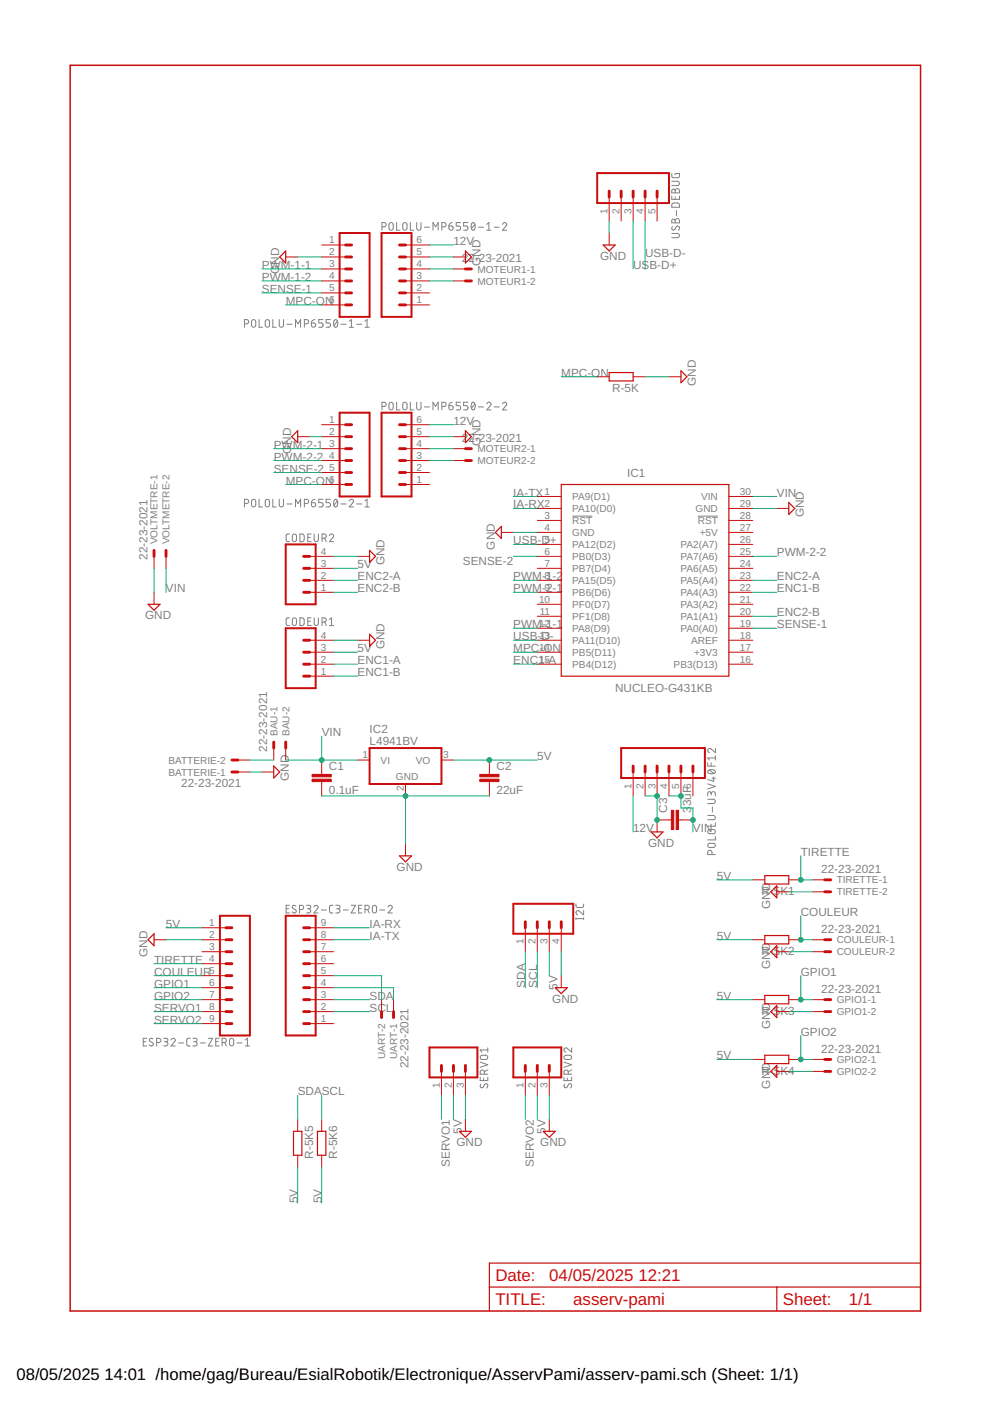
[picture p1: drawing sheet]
<svg xmlns="http://www.w3.org/2000/svg" width="210mm" height="297mm" viewBox="0 0 210 297" stroke-linecap="round" stroke-linejoin="round" font-family="sans-serif">
<g fill="none" stroke="#808080" stroke-width=".21">
<path d="M142.4 38.4h1.2a.46 .46 0 0 1 .5 .5 .46 .46 0 0 1-.5 .4h-1.2M142.4 36.8l.1 .7 .2 .2h1l.3-.2 .1-.7h-.9v.2M81 48.1h.4a.46 .46 0 0 0 .5-.5 .46 .46 0 0 0-.5-.4h-.4v1.6M82.6 47.3l.3-.1 .3 .1 .2 1.1a.46 .46 0 0 1-.5 .4 .46 .46 0 0 1-.4-.4zM84.1 47.2v1.6h.7M85.5 47.3l.3-.1 .3 .1 .2 1.1a.46 .46 0 0 1-.5 .4 .46 .46 0 0 1-.4-.4zM87 47.2v1.6h.7M88.3 47.2v1.2a.46 .46 0 0 0 .5 .4 .46 .46 0 0 0 .5-.4v-1.2M90 48.2h1.1M91.8 48.8v-1.6l.6 .9 .5-.9v1.6M93.7 48.1h.4a.46 .46 0 0 0 .5-.5 .46 .46 0 0 0-.5-.4h-.4v1.6M95.2 47.9h.5a.45 .45 0 0 1 .4 .5 .45 .45 0 0 1-.5 .4 .45 .45 0 0 1-.4-.4z"/>
<path d="M95.9 47.2l-.6 .3-.1 .4M97.6 47.2h-.9v.7h.6a.45 .45 0 0 1 .3 .5 .45 .45 0 0 1-.3 .4h-.6M99.2 47.2h-.9v.7h.5a.45 .45 0 0 1 .4 .5 .45 .45 0 0 1-.4 .4h-.5M100.1 47.3l.2-.1a.95 .95 0 0 1 0 1.6 1.02 1.02 0 0 1-.2-1.5zM100.7 47.6l-.8 .9M101.5 48.2h1M103.2 48.8h.9M103.2 47.6l.5-.4v1.6M104.8 48.2h1.1M106.5 47.6a.44 .44 0 0 1 .7-.4 .44 .44 0 0 1 .1 .7l-.8 .9h.9M142.4 49.5h1.2a.46 .46 0 0 1 .5 .4 .46 .46 0 0 1-.5 .5h-1.2M142.4 41.6v.7h1.7v-.7"/>
<path d="M142.5 46.5h.4l.3 .3a.46 .46 0 0 1 .4-.5 .46 .46 0 0 1 .5 .5v.4h-1.7zM142.5 40.2l.4-.1 .3 .3a.46 .46 0 0 1 .4-.4 .46 .46 0 0 1 .5 .4v.5h-1.7zM142.6 48l-.1 .2a.37 .37 0 0 0 .1 .5 .37 .37 0 0 0 .5-.1l.3-.5a.4 .4 0 0 1 .6 0 .4 .4 0 0 1 0 .6l-.2 .1M142.6 43.2l1.2-.1 .2 .2 .1 .6h-1.7zM143.2 40.4v.5M143.2 41.7v.6M143.2 46.8v.4M143.4 44.7v1M51.8 68.7h.5a.46 .46 0 0 0 .4-.5 .46 .46 0 0 0-.4-.4h-.5v1.6M53.4 67.9l.4-.1 .4 .2v.9a.46 .46 0 0 1-.4 .5 .46 .46 0 0 1-.5-.5zM54.9 67.8v1.6h.8M56.4 67.9l.3-.1 .4 .2v.9a.44 .44 0 0 1-.4 .5 .44 .44 0 0 1-.5-.5z"/>
<path d="M57.8 67.8v1.6h.8M59.2 67.8v1.1a.46 .46 0 0 0 .5 .5 .46 .46 0 0 0 .4-.5v-1.1M60.8 68.7h1.1M62.7 69.4v-1.6l.5 .9 .5-.9v1.6M64.5 68.7h.5a.46 .46 0 0 0 .4-.5 .46 .46 0 0 0-.4-.4h-.5v1.6M66 68.5h.6a.46 .46 0 0 1 .3 .5 .46 .46 0 0 1-.4 .4 .46 .46 0 0 1-.5-.5zM66.8 67.8l-.6 .3-.2 .4M68.5 67.8h-.9v.7h.5a.47 .47 0 0 1 .4 .4 .47 .47 0 0 1-.4 .5h-.5M70.1 67.8h-.9v.7h.5a.47 .47 0 0 1 .4 .4 .47 .47 0 0 1-.4 .5h-.5M70.9 67.9l.3-.1a.95 .95 0 0 1 0 1.6 1.04 1.04 0 0 1-.3-1.5zM71.5 68.1l-.7 .9M72.3 68.7h1.1"/>
<path d="M74 69.4h1M74 68.1l.5-.3v1.6M75.6 68.7h1.1M77.4 69.4h.9M77.4 68.1l.4-.3v1.6M81 86.2h.4a.46 .46 0 0 0 .5-.5 .46 .46 0 0 0-.5-.4h-.4v1.6M82.6 85.4l.3-.1 .3 .1 .2 1.1a.46 .46 0 0 1-.5 .4 .46 .46 0 0 1-.4-.4zM84.1 85.3v1.6h.7M85.5 85.4l.3-.1 .3 .1 .2 1.1a.46 .46 0 0 1-.5 .4 .46 .46 0 0 1-.4-.4zM87 85.3v1.6h.7M88.3 85.3v1.2a.46 .46 0 0 0 .5 .4 .46 .46 0 0 0 .5-.4v-1.2M90 86.3h1.1"/>
<path d="M91.8 86.9v-1.6l.6 .9 .5-.9v1.6M93.7 86.2h.4a.46 .46 0 0 0 .5-.5 .46 .46 0 0 0-.5-.4h-.4v1.6M95.2 86h.5a.45 .45 0 0 1 .4 .5 .45 .45 0 0 1-.5 .4 .45 .45 0 0 1-.4-.4zM95.9 85.3l-.6 .3-.1 .4M97.6 85.3h-.9v.7h.6a.46 .46 0 0 1 .4 .5 .46 .46 0 0 1-.4 .4h-.6M99.2 85.3h-.9v.7h.5a.46 .46 0 0 1 .4 .5 .46 .46 0 0 1-.4 .4h-.5M100.1 85.4l.2-.1a.95 .95 0 0 1 0 1.6 1.04 1.04 0 0 1-.2-1.5zM100.7 85.6l-.8 1M101.5 86.3h1M103.2 85.6a.44 .44 0 0 1 .6-.3 .44 .44 0 0 1 .2 .7l-.8 .9h.9M104.8 86.3h1.1M106.5 85.6a.44 .44 0 0 1 .7-.3 .44 .44 0 0 1 .1 .7l-.8 .9h.9"/>
<path d="M51.8 106.8h.5a.46 .46 0 0 0 .4-.5 .46 .46 0 0 0-.4-.4h-.5v1.6M53.4 106l.4-.1 .3 .1 .1 1a.46 .46 0 0 1-.4 .5 .46 .46 0 0 1-.5-.5zM54.9 105.9v1.6h.8M56.4 106l.3-.1 .3 .1 .1 1a.44 .44 0 0 1-.4 .5 .44 .44 0 0 1-.5-.5zM57.8 105.9v1.6h.8M59.2 105.9v1.1a.46 .46 0 0 0 .5 .5 .46 .46 0 0 0 .4-.5v-1.1M60.8 106.8h1.1M61.4 113.2h-.5l-.2 .4v1l.3 .3h.4M62.1 113.3l.3-.1 .3 .1 .2 1.1a.44 .44 0 0 1-.5 .5 .44 .44 0 0 1-.4-.5zM62.7 107.5v-1.6l.5 .9 .5-.9v1.6M63.6 113.2l.6 .1 .3 .2v.9l-.3 .4-.6 .1zM64.5 106.8h.5a.46 .46 0 0 0 .4-.5 .46 .46 0 0 0-.4-.4h-.5v1.6"/>
<path d="M65.3 113.9h.5M66 113.2h-.7v1.7h.7M66 106.6h.6a.46 .46 0 0 1 .3 .5 .46 .46 0 0 1-.5 .4 .46 .46 0 0 1-.4-.5zM66.6 113.2v1.2a.44 .44 0 0 0 .5 .5 .44 .44 0 0 0 .4-.5v-1.2M66.8 105.9l-.6 .3-.2 .4M68.3 114.1h.4a.46 .46 0 0 0 .5-.4 .46 .46 0 0 0-.5-.5h-.4v1.7M68.5 105.9h-.9v.7h.5a.46 .46 0 0 1 .4 .4 .46 .46 0 0 1-.4 .5h-.5M68.8 114.1l.4 .8M69.8 113.6a.45 .45 0 0 1 .7-.4 .45 .45 0 0 1 .1 .7l-.8 1h.9M70.1 105.9h-.9v.7h.5a.46 .46 0 0 1 .4 .4 .46 .46 0 0 1-.4 .5h-.5M70.9 106l.1-.1a.8 .8 0 0 1 .7 .5 .8 .8 0 0 1-.2 .9l-.3 .2a1.04 1.04 0 0 1-.3-1.5zM71.5 106.2l-.7 .9"/>
<path d="M72.3 106.8h1.1M74 106.2a.45 .45 0 0 1 .7-.3 .45 .45 0 0 1 .1 .7l-.8 .9h1M75.6 106.8h1.1M77.4 106.2l.4-.3v1.6M77.4 107.5h.9M121.3 109.4h4.3M147.9 109.4h4.3M61.4 131h-.5l-.2 .4v1l.2 .2h.5M62.1 131.1l.3-.1 .3 .1 .2 1.1a.44 .44 0 0 1-.5 .4 .44 .44 0 0 1-.4-.4zM63.6 131h.6l.3 .3v.9l-.3 .4h-.6zM65.3 131.7h.5M66 131h-.7v1.6h.7"/>
<path d="M66.6 131v1.2a.44 .44 0 0 0 .5 .4 .44 .44 0 0 0 .4-.4v-1.2M68.3 131.9h.4a.44 .44 0 0 0 .5-.5 .44 .44 0 0 0-.5-.4h-.4v1.6M68.8 131.9l.4 .7M69.8 132.6h.9M69.8 131.4l.5-.4v1.6M151.7 158.7v.9l-.9-.8a.44 .44 0 0 0-.7 .1 .44 .44 0 0 0 .3 .7M150.1 172.9h1.1a.46 .46 0 0 1 .5 .4 .46 .46 0 0 1-.5 .5h-1.1M150.1 169.5h1.1a.46 .46 0 0 1 .5 .4 .46 .46 0 0 1-.5 .5h-1.1M150.1 161.7v.7h1.6M150.1 166.2l1.6 .5-1.6 .6M150.2 163.4a1.02 1.02 0 0 1 1.5 .2 .97 .97 0 0 1-1.6 0zM150.2 178.9l1-.1a.44 .44 0 0 1 .5 .4 .44 .44 0 0 1-.5 .5l-1-.1-.1-.4z"/>
<path d="M150.2 176l1-.1a.44 .44 0 0 1 .5 .4 .44 .44 0 0 1-.5 .5l-1-.2-.1-.3zM150.4 163.3l.9 .7M150.8 168.3a.46 .46 0 0 1 .4-.4 .46 .46 0 0 1 .5 .4v.4M150.8 168.6v-.4a.36 .36 0 0 0-.4-.3 .36 .36 0 0 0-.3 .3v.5M150.8 161.7v.7M151 165h.7M151 171.1v1.1M151.3 164.7v.9l-1.2-.3M151.7 177.4v.7h-1.6M151.7 160.2v.9M151.7 174.4v.8h-1.6M151.7 160.7h-1.6l.3 .4"/>
<path d="M60.7 192.7h.5M61.4 191.9h-.7v1.7h.7M62.7 192.1l-.4-.2-.3 .4v.2l.6 .4a.38 .38 0 0 1 .2 .5 .38 .38 0 0 1-.5 .1l-.4-.2M63.5 192.8h.4a.46 .46 0 0 0 .5-.4 .46 .46 0 0 0-.5-.5h-.4v1.7M65 191.9h.5a.36 .36 0 0 1 .4 .4 .36 .36 0 0 1-.4 .4h-.3M65.4 192.7a.46 .46 0 0 1 .5 .4 .46 .46 0 0 1-.5 .5h-.4M66.5 192.3a.44 .44 0 0 1 .7-.3 .44 .44 0 0 1 .1 .7l-.8 .9h1M68.1 192.9h1.1M70.6 191.9l-.6 .1-.1 .3v1.1l.2 .1 .5 .1M71.2 191.9h.5a.36 .36 0 0 1 .4 .4 .36 .36 0 0 1-.4 .4h-.3M71.6 192.7a.46 .46 0 0 1 .5 .4 .46 .46 0 0 1-.5 .5h-.4M72.8 192.9h1.1"/>
<path d="M74.5 191.9h.9l-.9 1.7h.9M76 192.7h.6M76.8 191.9h-.8v1.7h.8M77.4 192.8h.5a.46 .46 0 0 0 .4-.4 .46 .46 0 0 0-.4-.5h-.5v1.7M77.9 192.8l.4 .8M79.1 192.1l.3-.2 .4 .3v.9a.44 .44 0 0 1-.4 .5 .44 .44 0 0 1-.4-.5zM80.5 192.9h1.1M82.3 192.3a.44 .44 0 0 1 .6-.3 .44 .44 0 0 1 .1 .7l-.7 .9h.9M122.1 191.7l.1 .5 .3 .2h1l.2-.2v-.5M122.1 194.8h1.6M122.1 194.6v.3M123.7 193.1v.9l-.9-.8a.44 .44 0 0 0-.7 .1 .44 .44 0 0 0 .4 .7"/>
<path d="M123.7 194.6v.3M151 181.2v-.5a.46 .46 0 0 0-.5-.4 .46 .46 0 0 0-.4 .4v.5h1.6M30.4 220.9h.5M31.1 220.1h-.7v1.7h.7M32.4 220.3l-.5-.1-.2 .3v.2l.6 .4a.4 .4 0 0 1 .1 .6 .4 .4 0 0 1-.6 0l-.2-.2M33.2 221h.5a.46 .46 0 0 0 .4-.4 .46 .46 0 0 0-.4-.5h-.5v1.7M34.7 220.1h.5a.36 .36 0 0 1 .4 .4 .36 .36 0 0 1-.4 .4h-.3M35.2 220.9a.46 .46 0 0 1 .4 .4 .46 .46 0 0 1-.4 .5h-.5M36.3 220.5a.44 .44 0 0 1 .6-.3 .44 .44 0 0 1 .1 .7l-.7 .9h.9M37.8 221.1h1.1M40.3 220.1l-.5 .1-.2 .3 .1 1.2 .6 .1M40.9 220.1h.5a.36 .36 0 0 1 .4 .4 .36 .36 0 0 1-.4 .4h-.3"/>
<path d="M41.3 220.9a.46 .46 0 0 1 .5 .4 .46 .46 0 0 1-.5 .5h-.4M42.5 221.1h1.1M44.2 220.1h.9l-.9 1.7h.9M45.7 220.9h.6M46.5 220.1h-.8v1.7h.8M47.1 221h.5a.46 .46 0 0 0 .4-.4 .46 .46 0 0 0-.4-.5h-.5v1.7M47.6 221l.4 .8M48.8 220.3l.3-.2 .3 .2 .2 1a.44 .44 0 0 1-.5 .5 .44 .44 0 0 1-.4-.5zM50.2 221.1h1.1M52 221.8h.9M52 220.5l.5-.4v1.7M101.8 228.4v.7h1.6v-.7"/>
<path d="M101.8 225.2l1.6 .5-1.6 .6M101.9 229.9a.41 .41 0 0 0-.1 .5 .41 .41 0 0 0 .6 .1l.3-.5a.38 .38 0 0 1 .6-.2 .38 .38 0 0 1 .1 .5l-.2 .4M101.9 223.9l1.1-.2a.46 .46 0 0 1 .4 .5 .46 .46 0 0 1-.4 .4l-1.1-.1-.1-.3zM102.5 228.6v.5M102.7 227.8v-.5a.44 .44 0 0 0-.4-.5 .44 .44 0 0 0-.5 .5v.5h1.6M103.4 222.2v.9M103.4 226.8l-.7 .4M103.4 222.6h-1.6l.4 .5M119.6 228.4v.7h1.6v-.7M119.6 225.2l1.6 .5-1.6 .6M119.7 229.9l-.1 .4 .3 .3 .3-.1 .3-.5a.38 .38 0 0 1 .5-.2 .38 .38 0 0 1 .2 .5l-.2 .4M119.7 223.9l1.1-.2a.46 .46 0 0 1 .4 .5 .46 .46 0 0 1-.4 .4l-1.1-.1-.1-.3z"/>
<path d="M120.3 228.6v.5M120.5 227.8v-.5a.46 .46 0 0 0-.5-.5 .46 .46 0 0 0-.4 .5v.5h1.6M121.2 222.2v.9l-.9-.8a.45 .45 0 0 0-.7 .1 .45 .45 0 0 0 .3 .7M121.2 226.8l-.7 .4"/>
</g>
<g fill="none" stroke="#c90d0c" stroke-width=".25">
<path d="M60.6 53.2v2.6l-1.3-1.3zM98.7 53.2l1.2 1.3-1.2 1.3zM127.9 51.9h2.5l-1.2 1.3zM129.2 79h5v1.8h-5zM144.4 78.6l1.2 1.3-1.2 1.3zM63.1 91.3v2.6l-1.3-1.3zM98.7 91.3l1.2 1.3-1.2 1.3zM78.4 116.7l1.2 1.3-1.2 1.2zM106.3 111.6v2.6l-1.3-1.3zM119 102.7h35.5v40.7h-35.5zM167.2 106.5l1.3 1.3-1.3 1.3zM31.4 128.1h2.5l-1.2 1.3z"/>
<path d="M78.4 134.5l1.2 1.2-1.2 1.3zM58 162.4l1.3 1.3-1.3 1.3zM138 176.4h2.6l-1.3 1.3zM32.7 198v2.5l-1.3-1.3zM84.7 181.5h2.5l-1.2 1.2zM162.2 185.7h5v1.7h-5zM162.2 198.4h5v1.7h-5zM164.7 187.8v2.6l-1.3-1.3zM117.7 209.4h2.6l-1.3 1.3zM162.2 211.1h5v1.7h-5zM164.7 200.5v2.6l-1.3-1.3zM164.7 213.2v2.6l-1.3-1.3z"/>
<path d="M62.2 239.9h1.8v5h-1.8zM67.3 239.9h1.8v5h-1.8zM97.4 239.9h2.5l-1.2 1.2zM115.2 239.9h2.5l-1.2 1.2zM162.2 223.7h5v1.8h-5zM164.7 225.9v2.5l-1.3-1.2zM103.8 272.9h91.4M164.7 272.9v5.1M195.2 267.8h-91.4v10.2"/>
</g>
<g fill="none" stroke="#c90d0c" stroke-width=".21">
<path d="M60.6 54.5h2.5M68.2 57h5.1M68.2 59.6h5.1M68.2 54.5h5.1M68.2 51.9h5.1M86 57h5.1M86 59.6h5.1M86 54.5h5.1M86 51.9h5.1M96.1 57h2.6M96.1 59.6h2.6M96.1 54.5h2.6"/>
<path d="M129.2 41.8v5.1M129.2 49.4v2.5M131.7 41.8v5.1M134.2 41.8v5.1M136.8 41.8v5.1M139.3 41.8v5.1M68.2 64.6h5.1M68.2 62.1h5.1M86 64.6h5.1M86 62.1h5.1M126.6 79.9h2.6M134.2 79.9h2.6"/>
<path d="M141.8 79.9h2.6M63.1 92.6h2.6M68.2 95.1h5.1M68.2 97.6h5.1M68.2 92.6h5.1M68.2 90h5.1M86 95.1h5.1M86 97.6h5.1M86 92.6h5.1M86 90h5.1M96.1 95.1h2.6M96.1 97.6h2.6"/>
<path d="M96.1 92.6h2.6M32.7 118v2.5M35.2 118v2.5M65.7 118h5M68.2 102.7h5.1M68.2 100.2h5.1M75.8 118h2.6M86 102.7h5.1M86 100.2h5.1M106.3 112.9h2.5M113.9 105.3h5.1M113.9 107.8h5.1"/>
<path d="M113.9 110.3h5.1M113.9 112.9h5.1M113.9 115.4h5.1M113.9 118h5.1M154.5 105.3h5.1M154.5 107.8h5.1M154.5 110.3h5.1M154.5 112.9h5.1M154.5 115.4h5.1M154.5 118h5.1M164.7 107.8h2.5M32.7 125.6v2.5"/>
<path d="M65.7 120.5h5M65.7 123h5M65.7 125.6h5M65.7 135.7h5M65.7 138.3h5M75.8 135.7h2.6M113.9 120.5h5.1M113.9 123h5.1M113.9 125.6h5.1M113.9 128.1h5.1M113.9 130.7h5.1M113.9 133.2h5.1"/>
<path d="M113.9 135.7h5.1M113.9 138.3h5.1M154.5 120.5h5.1M154.5 123h5.1M154.5 125.6h5.1M154.5 128.1h5.1M154.5 130.7h5.1M154.5 133.2h5.1M154.5 135.7h5.1M154.5 138.3h5.1M58 158.6v2.5M60.6 158.6v2.5"/>
<path d="M65.7 140.8h5M65.7 143.4h5M113.9 140.8h5.1M154.5 140.8h5.1M50.4 161.1h2.6M50.4 163.7h2.6M55.5 163.7h2.5M68.2 161.1v3.1M68.2 165.7v3.1M75.8 161.1h2.6M86 166.2v2.6M86 178.9v2.6"/>
<path d="M93.6 161.1h2.5M103.8 161.1v3.1M103.8 165.7v3.1M134.2 163.7v5.1M136.8 163.7v5.1M139.3 163.7v5.1M141.8 163.7v5.1M142.3 173.8h-3v2.6M143.9 173.8h3M144.4 163.7v5.1M146.9 163.7v5.1M32.7 199.2h2.5"/>
<path d="M42.8 199.2h5.1M42.8 196.7h5.1M65.7 199.2h5M65.7 196.7h5M111.4 196.7v5.1M113.9 196.7v5.1M116.5 196.7v5.1M119 196.7v5.1M159.6 199.2h2.6M159.6 186.5h2.6M164.7 189.1h2.5M167.2 199.2h2.6"/>
<path d="M167.2 186.5h2.6M172.3 199.2h2.6M172.3 186.5h2.6M172.3 189.1h2.6M42.8 217h5.1M42.8 214.5h5.1M42.8 211.9h5.1M42.8 209.4h5.1M42.8 206.9h5.1M42.8 204.3h5.1M42.8 201.8h5.1M65.7 217h5"/>
<path d="M65.7 214.5h5M65.7 211.9h5M65.7 209.4h5M65.7 206.9h5M65.7 204.3h5M65.7 201.8h5M80.9 211.9v2.6M83.4 211.9v2.6M119 206.9v2.5M159.6 211.9h2.6M164.7 214.5h2.5M164.7 201.8h2.5"/>
<path d="M167.2 211.9h2.6M172.3 214.5h2.6M172.3 211.9h2.6M172.3 201.8h2.6M63.1 237.3v2.6M68.2 237.3v2.6M93.6 227.2v5M96.1 227.2v5M98.7 227.2v5M98.7 237.3v2.6M111.4 227.2v5M113.9 227.2v5"/>
<path d="M116.5 227.2v5M116.5 237.3v2.6M159.6 224.6h2.6M164.7 227.2h2.5M167.2 224.6h2.6M172.3 224.6h2.6M172.3 227.2h2.6M63.1 244.9v2.6M68.2 244.9v2.6"/>
</g>
<g fill="none" stroke="#c90d0c" stroke-width=".61">
<path d="M73.3 57h1.2M73.3 59.6h1.2M73.3 54.5h1.2M73.3 51.9h1.2M84.7 57h1.3M84.7 59.6h1.3M84.7 54.5h1.3M84.7 51.9h1.3M98.7 57h1.2M98.7 59.6h1.2M129.2 40.5v1.3M131.7 40.5v1.3"/>
<path d="M134.2 40.5v1.3M136.8 40.5v1.3M139.3 40.5v1.3M73.3 62.1h1.2M73.3 64.6h1.2M84.7 62.1h1.3M84.7 64.6h1.3M73.3 95.1h1.2M73.3 97.6h1.2M73.3 92.6h1.2M73.3 90h1.2M84.7 95.1h1.3"/>
<path d="M84.7 97.6h1.3M84.7 92.6h1.3M84.7 90h1.3M98.7 95.1h1.2M98.7 97.6h1.2M32.7 116.7v1.3M35.2 116.7v1.3M64.4 118h1.3M73.3 100.2h1.2M73.3 102.7h1.2M84.7 100.2h1.3M84.7 102.7h1.3"/>
<path d="M64.4 120.5h1.3M64.4 123h1.3M64.4 125.6h1.3M64.4 138.3h1.3M64.4 135.7h1.3M58 157.3v1.3M60.6 157.3v1.3M64.4 140.8h1.3M64.4 143.4h1.3M49.2 163.7h1.2M49.2 161.1h1.2M134.2 162.4v1.3"/>
<path d="M136.8 162.4v1.3M139.3 162.4v1.3M141.8 162.4v1.3M144.4 162.4v1.3M146.9 162.4v1.3M47.9 199.2h1.3M47.9 196.7h1.3M64.4 199.2h1.3M64.4 196.7h1.3M111.4 195.4v1.3M113.9 195.4v1.3M116.5 195.4v1.3"/>
<path d="M119 195.4v1.3M174.9 199.2h1.2M174.9 186.5h1.2M174.9 189.1h1.2M47.9 211.9h1.3M47.9 214.5h1.3M47.9 217h1.3M47.9 206.9h1.3M47.9 209.4h1.3M47.9 204.3h1.3M47.9 201.8h1.3M64.4 211.9h1.3"/>
<path d="M64.4 214.5h1.3M64.4 217h1.3M64.4 206.9h1.3M64.4 209.4h1.3M64.4 204.3h1.3M64.4 201.8h1.3M80.9 214.5v1.3M83.4 214.5v1.3M174.9 211.9h1.2M174.9 214.5h1.2M174.9 201.8h1.2M93.6 225.9v1.3"/>
<path d="M96.1 225.9v1.3M98.7 225.9v1.3M111.4 225.9v1.3M113.9 225.9v1.3M116.5 225.9v1.3M174.9 224.6h1.2M174.9 227.2h1.2"/>
</g>
<g fill="none" stroke="#c90d0c" stroke-width=".42">
<path d="M126.6 36.7h15.2v6.4h-15.2zM72 49.4h6.4v17.8h-6.4zM80.9 49.4h6.3v17.8h-6.3zM72 87.5h6.4v17.8h-6.4zM80.9 87.5h6.3v17.8h-6.3zM60.6 115.4h6.3v12.7h-6.3zM60.6 133.2h6.3v12.7h-6.3zM78.4 158.6h15.2v7.6h-15.2zM131.7 158.6h17.8v6.4h-17.8zM46.6 194.2h6.4v25.3h-6.4zM60.6 194.2h6.3v25.3h-6.3zM108.8 191.6h12.7v6.4h-12.7z"/>
<path d="M91.1 222.1h10.1v6.3h-10.1zM108.8 222.1h10.2v6.3h-10.2z"/>
</g>
<g fill="#c90d0c" stroke="#c90d0c" stroke-width=".21">
<path d="M66.2 164.2h4v.5h-4z"/>
<path d="M66.2 165.2h4v.5h-4z"/>
<path d="M101.7 164.2h4.1v.5h-4.1z"/>
<path d="M101.7 165.2h4.1v.5h-4.1z"/>
<path d="M142.3 171.8h.6v4.1h-.6z"/>
<path d="M143.4 171.8h.5v4.1h-.5z"/>
</g>
<path d="M14.9 13.8h180.3v264.2h-180.3z" fill="none" stroke="#c90d0c" stroke-width=".32"/>
<g fill="none" stroke="#0dab76" stroke-width=".21">
<path d="M55.5 57h12.7M55.5 59.6h12.7M63.1 54.5h5.1M91.1 54.5h5M91.1 57h5M91.1 59.6h5M91.1 51.9h5M129.2 46.9v2.5M134.2 46.9v10.1M136.8 46.9v10.1M55.5 62.1h12.7M60.6 64.6h7.6"/>
<path d="M119 79.9h7.6M136.8 79.9h5M58 95.1h10.2M58 97.6h10.2M65.7 92.6h2.5M91.1 92.6h5M91.1 95.1h5M91.1 97.6h5M91.1 90h5M58 100.2h10.2M60.6 102.7h7.6M70.7 118h5.1"/>
<path d="M108.8 107.8h5.1M108.8 112.9h5.1M108.8 118h5.1M108.8 105.3h5.1M108.8 115.4h5.1M159.6 107.8h5.1M159.6 118h5.1M159.6 105.3h5.1M32.7 120.5v5.1M35.2 120.5v5.1M70.7 135.7h5.1M70.7 123h5.1"/>
<path d="M70.7 125.6h5.1M70.7 138.3h5.1M70.7 120.5h5.1M108.8 135.7h5.1M108.8 133.2h5.1M108.8 123h5.1M108.8 125.6h5.1M108.8 138.3h5.1M159.6 133.2h5.1M159.6 123h5.1M159.6 125.6h5.1M159.6 130.7h5.1"/>
<path d="M68.2 156.1v5M70.7 140.8h5.1M70.7 143.4h5.1M108.8 140.8h5.1M53 163.7h2.5M53 161.1h5M60.6 161.1h15.2M68.2 168.8h35.6M86 168.8v10.1M96.1 161.1h17.8M134.2 168.8v7.6M136.8 168.8h2.5v5"/>
<path d="M141.8 168.8h2.6v2.5h2.5v5.1M35.2 199.2h7.6M35.2 196.7h7.6M70.7 199.2h7.7M70.7 196.7h7.7M152 199.2h7.6M152 186.5h7.6M167.2 189.1h5.1M169.8 194.2v5h2.5M169.8 181.5v5h2.5M32.7 214.5h10.1M32.7 211.9h10.1"/>
<path d="M32.7 204.3h10.1M32.7 206.9h10.1M32.7 209.4h10.1M32.7 217h10.1M70.7 214.5h7.7M70.7 211.9h7.7M70.7 206.9h10.2v5M70.7 209.4h12.7v2.5M111.4 201.8v7.6M113.9 201.8v7.6M116.5 201.8v5.1M119 201.8v5.1"/>
<path d="M152 211.9h7.6M167.2 201.8h5.1M167.2 214.5h5.1M169.8 206.9v5h2.5M169.8 219.5v5.1h2.5M63.1 232.2v5.1M68.2 232.2v5.1M93.6 232.2v5.1M96.1 232.2v5.1M98.7 232.2v5.1M111.4 232.2v5.1M113.9 232.2v5.1"/>
<path d="M116.5 232.2v5.1M152 224.6h7.6M167.2 227.2h5.1M63.1 247.5v7.6M68.2 247.5v7.6"/>
</g>
<g fill="#0dab76" stroke="#0dab76" stroke-width=".21">
<circle cx="86" cy="168.8" r=".51"/>
<circle cx="139.3" cy="168.8" r=".51"/>
<circle cx="139.3" cy="173.8" r=".51"/>
<circle cx="103.8" cy="161.1" r=".51"/>
<circle cx="68.2" cy="161.1" r=".51"/>
<circle cx="144.4" cy="168.8" r=".51"/>
<circle cx="146.9" cy="173.8" r=".51"/>
<circle cx="169.8" cy="186.5" r=".51"/>
<circle cx="169.8" cy="199.2" r=".51"/>
<circle cx="169.8" cy="211.9" r=".51"/>
<circle cx="169.8" cy="224.6" r=".51"/>
</g>
<g font-size="3.6" fill="#c90d0c">
<text x="105" y="271.6">Date:</text>
<text x="116.5" y="271.6">04/05/2025</text>
<text x="135.4" y="271.6">12:21</text>
<text x="105" y="276.7">TITLE:</text>
<text x="121.5" y="276.7">asserv-pami</text>
<text x="166" y="276.7">Sheet:</text>
<text x="179.9" y="276.7">1/1</text>
</g>
<g font-size="3.5">
<text x="3.5" y="292.5">08/05/2025</text>
<text x="22.2" y="292.5">14:01 /home/gag/Bureau/EsialRobotik/Electronique/AsservPami/asserv-pami.sch (Sheet: 1/1)</text>
</g>
<g font-size="2.5" fill="#808080">
<text x="96.1" y="51.9">12V</text>
<text x="55.5" y="57">PWM-1-1</text>
<text x="55.5" y="59.6">PWM-1-2</text>
<text x="59.2" y="58.1" transform="rotate(-90 59.2 58.1)">GND</text>
<text x="97.9" y="55.6">2</text>
<text x="99.3" y="55.6">2-23-2021</text>
<text x="101.9" y="56.4" transform="rotate(-90 101.9 56.4)">GND</text>
<text x="127.2" y="55.1">GND</text>
<text x="134.2" y="57">USB-D+</text>
<text x="136.8" y="54.5">USB-D-</text>
<text x="55.5" y="62.1">SENSE-1</text>
<text x="60.6" y="64.6">MPC-ON</text>
<text x="119" y="79.9">MPC-ON</text>
<text x="129.8" y="83.2">R-5K</text>
<text x="147.6" y="81.8" transform="rotate(-90 147.6 81.8)">GND</text>
<text x="58" y="95.1">PWM-2-1</text>
<text x="96.1" y="90">12V</text>
<text x="97.9" y="93.7">2</text>
<text x="99.3" y="93.7">2-23-2021</text>
<text x="101.9" y="94.5" transform="rotate(-90 101.9 94.5)">GND</text>
<text x="58" y="97.7">PWM-2-2</text>
<text x="58" y="100.2">SENSE-2</text>
<text x="61.7" y="96.2" transform="rotate(-90 61.7 96.2)">GND</text>
<text x="133" y="101.1">IC1</text>
<text x="60.6" y="102.7">MPC-ON</text>
<text x="108.8" y="105.3">IA-TX</text>
<text x="108.8" y="107.8">IA-RX</text>
<text x="164.7" y="105.3">VIN</text>
<text x="170.4" y="109.7" transform="rotate(-90 170.4 109.7)">GND</text>
<text x="31.3" y="118.7" transform="rotate(-90 31.3 118.7)">22-23-2021</text>
<text x="81.5" y="119.9" transform="rotate(-90 81.5 119.9)">GND</text>
<text x="98.1" y="119.7">SENSE-2</text>
<text x="104.9" y="116.5" transform="rotate(-90 104.9 116.5)">GND</text>
<text x="108.8" y="115.4">USB-D+</text>
<text x="164.7" y="118">PWM-2-2</text>
<text x="35.2" y="125.6">VIN</text>
<text x="75.8" y="120.5">5V</text>
<text x="75.8" y="123">ENC2-A</text>
<text x="75.8" y="125.6">ENC2-B</text>
<text x="108.8" y="123">PWM-1-2</text>
<text x="108.8" y="125.6">PWM-2-1</text>
<text x="164.7" y="123">ENC2-A</text>
<text x="164.7" y="125.6">ENC1-B</text>
<text x="30.8" y="131.3">GND</text>
<text x="164.7" y="130.7">ENC2-B</text>
<text x="81.5" y="137.7" transform="rotate(-90 81.5 137.7)">GND</text>
<text x="108.8" y="133.2">PWM-1-1</text>
<text x="108.8" y="135.7">USB-D-</text>
<text x="164.7" y="133.2">SENSE-1</text>
<text x="75.8" y="140.8">ENC1-A</text>
<text x="75.8" y="138.3">5V</text>
<text x="75.8" y="143.4">ENC1-B</text>
<text x="108.8" y="138.3">MPC-ON</text>
<text x="108.8" y="140.8">ENC1-A</text>
<text x="130.4" y="146.8">NUCLEO-G431KB</text>
<text x="78.4" y="155.4">IC2</text>
<text x="56.7" y="159.4" transform="rotate(-90 56.7 159.4)">22-23-2021</text>
<text x="68.2" y="156.1">VIN</text>
<text x="78.4" y="158">L4941BV</text>
<text x="113.9" y="161.1">5V</text>
<text x="38.4" y="166.9">22-23-2021</text>
<text x="61.2" y="165.6" transform="rotate(-90 61.2 165.6)">GND</text>
<text x="69.7" y="163.3">C1</text>
<text x="105.3" y="163.3">C2</text>
<text x="69.7" y="168.4">0.1uF</text>
<text x="105.3" y="168.4">22uF</text>
<text x="141.5" y="172.3" transform="rotate(-90 141.5 172.3)">C3</text>
<text x="146.5" y="172.3" transform="rotate(-90 146.5 172.3)">3</text>
<text x="146.5" y="170.9" transform="rotate(-90 146.5 170.9)">3uF</text>
<text x="134.2" y="176.4">12V</text>
<text x="137.4" y="179.6">GND</text>
<text x="146.9" y="176.4">VIN</text>
<text x="84.1" y="184.6">GND</text>
<text x="169.8" y="181.5">TIRETTE</text>
<text x="174.1" y="185.1">22-23-2021</text>
<text x="152" y="186.5">5V</text>
<text x="161.4" y="189.8">R-5K1</text>
<text x="35.2" y="196.7">5V</text>
<text x="78.4" y="196.7">IA-RX</text>
<text x="163.3" y="192.7" transform="rotate(-90 163.3 192.7)">GND</text>
<text x="169.8" y="194.2">COULEUR</text>
<text x="174.1" y="197.8">22-23-2021</text>
<text x="31.3" y="202.9" transform="rotate(-90 31.3 202.9)">GND</text>
<text x="78.4" y="199.2">IA-TX</text>
<text x="152" y="199.2">5V</text>
<text x="161.4" y="202.5">R-5K2</text>
<text x="32.7" y="204.3">TIRETTE</text>
<text x="32.7" y="206.9">COULEUR</text>
<text x="32.7" y="209.4">GPIO1</text>
<text x="111.4" y="209.4" transform="rotate(-90 111.4 209.4)">SDA</text>
<text x="113.9" y="209.4" transform="rotate(-90 113.9 209.4)">SCL</text>
<text x="118.2" y="209.9" transform="rotate(-90 118.2 209.9)">5V</text>
<text x="163.3" y="205.4" transform="rotate(-90 163.3 205.4)">GND</text>
<text x="169.8" y="206.9">GPIO1</text>
<text x="32.7" y="211.9">GPIO2</text>
<text x="32.7" y="214.5">SERVO1</text>
<text x="78.4" y="211.9">SDA</text>
<text x="78.4" y="214.5">SCL</text>
<text x="117.1" y="212.6">GND</text>
<text x="152" y="211.9">5V</text>
<text x="161.4" y="215.2">R-5K3</text>
<text x="174.1" y="210.5">22-23-2021</text>
<text x="32.7" y="217">SERVO2</text>
<text x="163.3" y="218.1" transform="rotate(-90 163.3 218.1)">GND</text>
<text x="169.8" y="219.6">GPIO2</text>
<text x="86.6" y="226.5" transform="rotate(-90 86.6 226.5)">22-23-2021</text>
<text x="152" y="224.6">5V</text>
<text x="161.4" y="227.9">R-5K4</text>
<text x="174.1" y="223.2">22-23-2021</text>
<text x="63.1" y="232.2">SDA</text>
<text x="68.2" y="232.2">SCL</text>
<text x="163.3" y="230.8" transform="rotate(-90 163.3 230.8)">GND</text>
<text x="66.4" y="245.7" transform="rotate(-90 66.4 245.7)">R-5K5</text>
<text x="71.5" y="245.7" transform="rotate(-90 71.5 245.7)">R-5K6</text>
<text x="96.8" y="243">GND</text>
<text x="97.9" y="240.4" transform="rotate(-90 97.9 240.4)">5V</text>
<text x="114.5" y="243">GND</text>
<text x="115.7" y="240.4" transform="rotate(-90 115.7 240.4)">5V</text>
<text x="95.4" y="247.4" transform="rotate(-90 95.4 247.4)">SERVO1</text>
<text x="113.2" y="247.4" transform="rotate(-90 113.2 247.4)">SERVO2</text>
<text x="63.1" y="255.1" transform="rotate(-90 63.1 255.1)">5V</text>
<text x="68.2" y="255.1" transform="rotate(-90 68.2 255.1)">5V</text>
</g>
<g font-size="2.1" fill="#808080">
<text x="128.8" y="45.3" transform="rotate(-90 128.8 45.3)">1</text>
<text x="131.3" y="45.3" transform="rotate(-90 131.3 45.3)">2</text>
<text x="133.9" y="45.3" transform="rotate(-90 133.9 45.3)">3</text>
<text x="136.4" y="45.3" transform="rotate(-90 136.4 45.3)">4</text>
<text x="139" y="45.3" transform="rotate(-90 139 45.3)">5</text>
<text x="69.8" y="51.6">1</text>
<text x="88.3" y="51.6">6</text>
<text x="69.8" y="54.1">2</text>
<text x="69.8" y="56.7">3</text>
<text x="69.8" y="59.2">4</text>
<text x="88.3" y="59.2">3</text>
<text x="88.3" y="56.7">4</text>
<text x="88.3" y="54.1">5</text>
<text x="101.2" y="57.8">MOTEUR1-1</text>
<text x="69.8" y="61.7">5</text>
<text x="69.8" y="64.3">6</text>
<text x="88.3" y="64.3">1</text>
<text x="88.3" y="61.7">2</text>
<text x="101.2" y="60.3">MOTEUR1-2</text>
<text x="69.8" y="89.7">1</text>
<text x="88.3" y="89.7">6</text>
<text x="69.8" y="92.2">2</text>
<text x="69.8" y="94.8">3</text>
<text x="88.3" y="94.8">4</text>
<text x="88.3" y="92.2">5</text>
<text x="101.2" y="95.9">MOTEUR2-1</text>
<text x="69.8" y="97.3">4</text>
<text x="69.8" y="99.8">5</text>
<text x="88.3" y="99.8">2</text>
<text x="88.3" y="97.3">3</text>
<text x="101.2" y="98.4">MOTEUR2-2</text>
<text x="69.8" y="102.4">6</text>
<text x="88.3" y="102.4">1</text>
<text x="115.5" y="104.9">1</text>
<text x="115.5" y="107.5">2</text>
<text x="121.3" y="106">PA9(D1)</text>
<text x="148.7" y="106">VIN</text>
<text x="156.9" y="104.9">30</text>
<text x="156.9" y="107.5">29</text>
<text x="115.5" y="110">3</text>
<text x="115.5" y="112.5">4</text>
<text x="121.3" y="108.6">PA10(D0)</text>
<text x="121.3" y="111.1">RST</text>
<text x="121.3" y="113.7">GND</text>
<text x="147.5" y="108.6">GND</text>
<text x="147.9" y="111.1">RST</text>
<text x="148.4" y="113.7">+5V</text>
<text x="156.9" y="110">28</text>
<text x="156.9" y="112.5">27</text>
<text x="33.4" y="115.4" transform="rotate(-90 33.4 115.4)">VOLTMETRE-1</text>
<text x="36" y="115.4" transform="rotate(-90 36 115.4)">VOLTMETRE-2</text>
<text x="68" y="117.6">4</text>
<text x="115.5" y="115.1">5</text>
<text x="115.5" y="117.6">6</text>
<text x="121.3" y="116.2">PA12(D2)</text>
<text x="121.3" y="118.7">PB0(D3)</text>
<text x="144.3" y="116.2">PA2(A7)</text>
<text x="144.3" y="118.7">PA7(A6)</text>
<text x="156.9" y="115.1">26</text>
<text x="156.9" y="117.6">25</text>
<text x="68" y="125.2">1</text>
<text x="68" y="122.7">2</text>
<text x="68" y="120.2">3</text>
<text x="115.5" y="120.2">7</text>
<text x="115.5" y="122.7">8</text>
<text x="115.5" y="125.2">9</text>
<text x="121.3" y="121.3">PB7(D4)</text>
<text x="121.3" y="123.8">PA15(D5)</text>
<text x="144.3" y="121.3">PA6(A5)</text>
<text x="144.3" y="123.8">PA5(A4)</text>
<text x="156.9" y="120.2">24</text>
<text x="156.9" y="122.7">23</text>
<text x="156.9" y="125.2">22</text>
<text x="114.3" y="127.8">10</text>
<text x="114.4" y="130.3">11</text>
<text x="121.3" y="126.3">PB6(D6)</text>
<text x="121.3" y="128.9">PF0(D7)</text>
<text x="121.3" y="131.4">PF1(D8)</text>
<text x="144.3" y="126.3">PA4(A3)</text>
<text x="144.3" y="128.9">PA3(A2)</text>
<text x="144.3" y="131.4">PA1(A1)</text>
<text x="156.9" y="127.8">21</text>
<text x="156.9" y="130.3">20</text>
<text x="68" y="137.9">3</text>
<text x="68" y="135.4">4</text>
<text x="114.3" y="132.9">12</text>
<text x="114.3" y="135.4">13</text>
<text x="114.3" y="137.9">14</text>
<text x="121.3" y="134">PA8(D9)</text>
<text x="121.3" y="136.5">PA11(D10)</text>
<text x="144.3" y="134">PA0(A0)</text>
<text x="146.5" y="136.5">AREF</text>
<text x="156.9" y="132.9">19</text>
<text x="156.9" y="135.4">18</text>
<text x="156.9" y="137.9">17</text>
<text x="68" y="143">1</text>
<text x="68" y="140.5">2</text>
<text x="114.3" y="140.5">15</text>
<text x="121.3" y="139">PB5(D11)</text>
<text x="121.3" y="141.6">PB4(D12)</text>
<text x="142.8" y="141.6">PB3(D13)</text>
<text x="147.1" y="139">+3V3</text>
<text x="156.9" y="140.5">16</text>
<text x="35.7" y="161.9">BATTERIE-2</text>
<text x="58.8" y="156.1" transform="rotate(-90 58.8 156.1)">BAU-1</text>
<text x="61.4" y="156.1" transform="rotate(-90 61.4 156.1)">BAU-2</text>
<text x="76.8" y="160.8">1</text>
<text x="80.7" y="161.9">VI</text>
<text x="88.2" y="161.9">VO</text>
<text x="94" y="160.8">3</text>
<text x="35.7" y="164.4">BATTERIE-1</text>
<text x="84" y="165.5">GND</text>
<text x="85.6" y="167.8" transform="rotate(-90 85.6 167.8)">2</text>
<text x="133.9" y="167.2" transform="rotate(-90 133.9 167.2)">1</text>
<text x="136.4" y="167.2" transform="rotate(-90 136.4 167.2)">2</text>
<text x="139" y="167.2" transform="rotate(-90 139 167.2)">3</text>
<text x="141.5" y="167.2" transform="rotate(-90 141.5 167.2)">4</text>
<text x="144" y="167.2" transform="rotate(-90 144 167.2)">5</text>
<text x="146.6" y="167.2" transform="rotate(-90 146.6 167.2)">6</text>
<text x="177.4" y="187.3">TIRETTE-1</text>
<text x="177.4" y="189.8">TIRETTE-2</text>
<text x="44.4" y="196.3">1</text>
<text x="68" y="196.3">9</text>
<text x="44.4" y="198.9">2</text>
<text x="44.4" y="201.4">3</text>
<text x="44.4" y="204">4</text>
<text x="68" y="204">6</text>
<text x="68" y="201.4">7</text>
<text x="68" y="198.9">8</text>
<text x="111" y="200.2" transform="rotate(-90 111 200.2)">1</text>
<text x="113.6" y="200.2" transform="rotate(-90 113.6 200.2)">2</text>
<text x="116.1" y="200.2" transform="rotate(-90 116.1 200.2)">3</text>
<text x="118.6" y="200.2" transform="rotate(-90 118.6 200.2)">4</text>
<text x="177.4" y="200">COULEUR-1</text>
<text x="177.4" y="202.5">COULEUR-2</text>
<text x="44.4" y="206.5">5</text>
<text x="44.4" y="209">6</text>
<text x="68" y="209">4</text>
<text x="68" y="206.5">5</text>
<text x="44.4" y="211.6">7</text>
<text x="44.4" y="214.1">8</text>
<text x="68" y="214.1">2</text>
<text x="68" y="211.6">3</text>
<text x="177.4" y="212.7">GPIO1-1</text>
<text x="177.4" y="215.2">GPIO1-2</text>
<text x="44.4" y="216.7">9</text>
<text x="68" y="216.7">1</text>
<text x="81.7" y="224.6" transform="rotate(-90 81.7 224.6)">UART-2</text>
<text x="84.2" y="224.6" transform="rotate(-90 84.2 224.6)">UART-1</text>
<text x="177.4" y="225.4">GPIO2-1</text>
<text x="177.4" y="227.9">GPIO2-2</text>
<text x="93.2" y="230.7" transform="rotate(-90 93.2 230.7)">1</text>
<text x="95.8" y="230.7" transform="rotate(-90 95.8 230.7)">2</text>
<text x="98.3" y="230.7" transform="rotate(-90 98.3 230.7)">3</text>
<text x="111" y="230.7" transform="rotate(-90 111 230.7)">1</text>
<text x="113.6" y="230.7" transform="rotate(-90 113.6 230.7)">2</text>
<text x="116.1" y="230.7" transform="rotate(-90 116.1 230.7)">3</text>
</g>
</svg>
